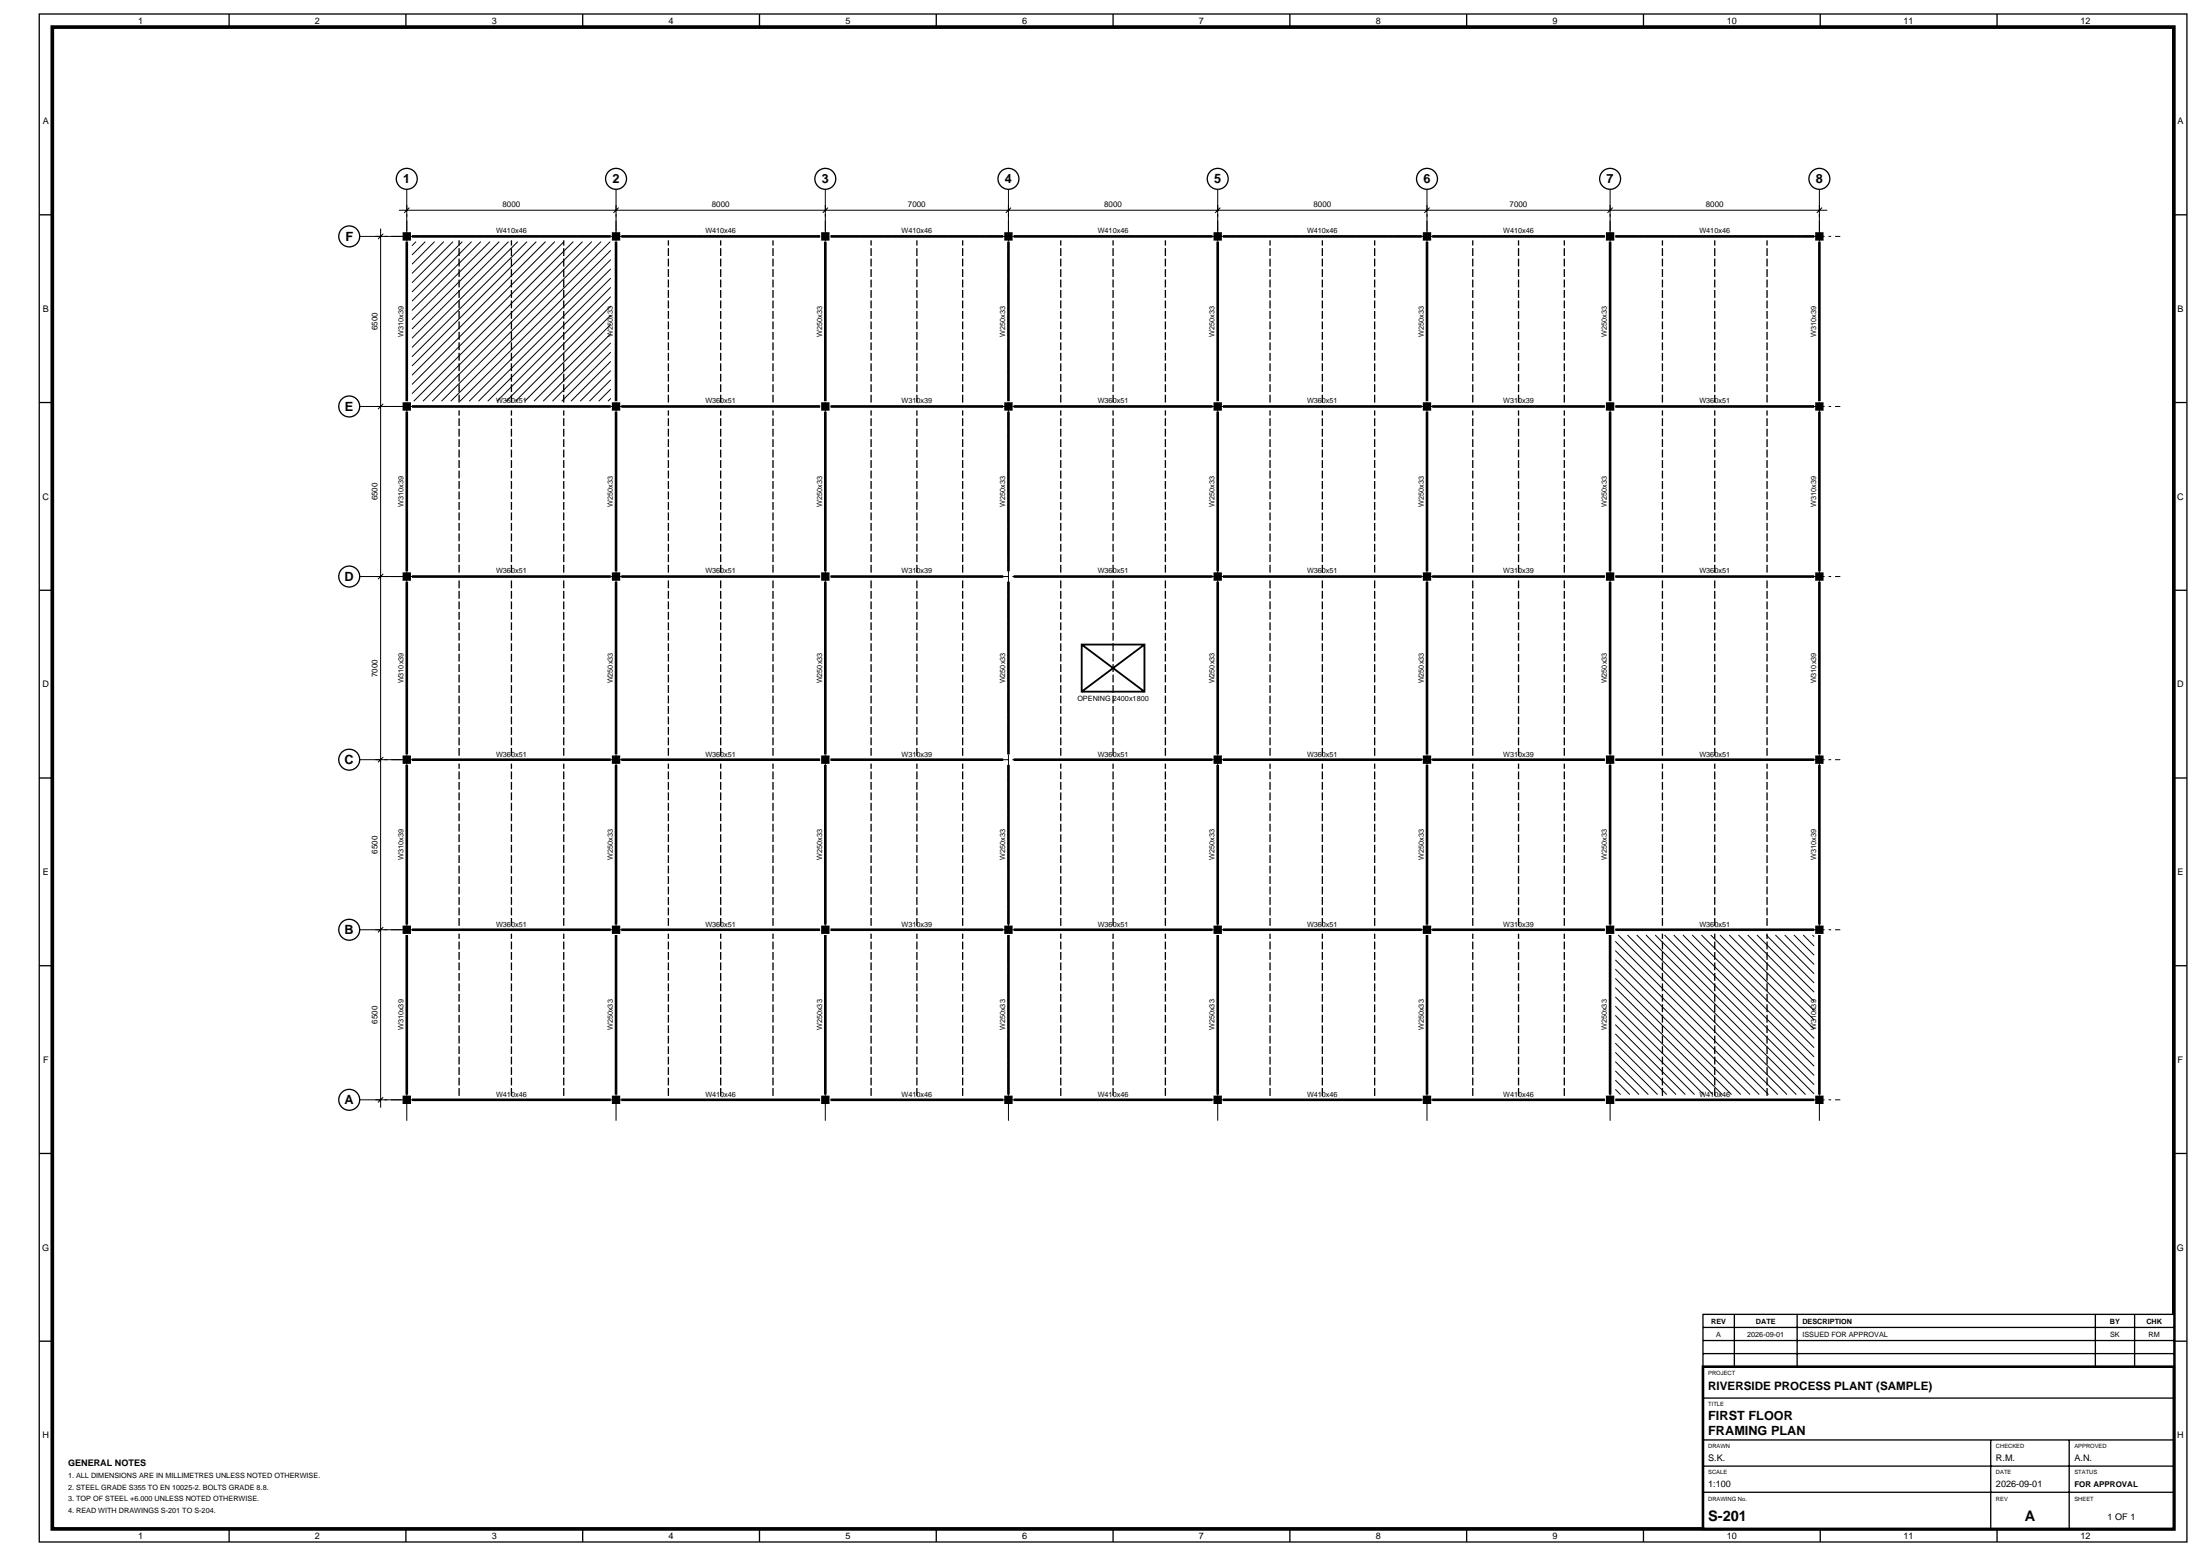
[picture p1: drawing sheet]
<svg xmlns="http://www.w3.org/2000/svg" width="420mm" height="297mm" viewBox="0 0 420 297" stroke-linecap="round" stroke-linejoin="round" font-family="sans-serif">
<path d="M10 5.2h405v286.6h-405z" fill="none" stroke="#000" stroke-width=".7" stroke-linecap="butt"/>
<g fill="none" stroke="#000" stroke-width=".25">
<path d="M7.5 2.7h410v291.6h-410zM43.7 2.7v2.5M77.5 2.7v2.5M111.2 2.7v2.5M145 2.7v2.5M178.7 2.7v2.5M212.5 2.7v2.5M246.2 2.7v2.5M280 2.7v2.5M313.8 2.7v2.5M347.5 2.7v2.5M381.3 2.7v2.5"/>
<path d="M7.5 41h2.5M415 41h2.5M7.5 76.8h2.5M415 76.8h2.5M7.5 112.7h2.5M415 112.7h2.5M7.5 148.5h2.5M415 148.5h2.5M7.5 184.3h2.5M415 184.3h2.5M7.5 220.2h2.5M415 220.2h2.5"/>
<path d="M7.5 256h2.5M415 256h2.5M43.7 291.8v2.5M77.5 291.8v2.5M111.2 291.8v2.5M145 291.8v2.5M178.7 291.8v2.5M212.5 291.8v2.5M246.2 291.8v2.5M280 291.8v2.5M313.8 291.8v2.5M347.5 291.8v2.5"/>
<path d="M381.3 291.8v2.5"/>
<circle cx="77.7" cy="34.1" r="2"/>
<circle cx="117.6" cy="34.1" r="2"/>
<circle cx="157.6" cy="34.1" r="2"/>
<circle cx="192.5" cy="34.1" r="2"/>
<circle cx="232.5" cy="34.1" r="2"/>
<circle cx="272.4" cy="34.1" r="2"/>
<circle cx="307.4" cy="34.1" r="2"/>
<circle cx="347.3" cy="34.1" r="2"/>
<circle cx="66.7" cy="45.1" r="2"/>
<circle cx="66.7" cy="77.6" r="2"/>
<circle cx="66.7" cy="110" r="2"/>
<circle cx="66.7" cy="145" r="2"/>
<circle cx="66.7" cy="177.5" r="2"/>
<circle cx="66.7" cy="209.9" r="2"/>
</g>
<g fill="none" stroke="#000" stroke-width=".19" stroke-dasharray="4 .7 .5 .7" stroke-linecap="butt">
<path d="M68.7 45.1h282.6M68.7 77.6h282.6M68.7 110h282.6M68.7 145h282.6M68.7 177.5h282.6M68.7 209.9h282.6M77.7 213.9v-177.8M117.6 213.9v-177.8M157.6 213.9v-177.8M192.5 213.9v-177.8M232.5 213.9v-177.8M272.4 213.9v-177.8"/>
<path d="M307.4 213.9v-177.8M347.3 213.9v-177.8"/>
</g>
<g fill="none" stroke="#000" stroke-width=".19">
<path d="M77.7 39.1v5M78.2 39.6l-1 1M117.6 39.1v5M118.1 39.6l-1 1M157.6 39.1v5M158.1 39.6l-1 1M192.5 39.1v5M193 39.6l-1 1M232.5 39.1v5M233 39.6l-1 1M272.4 39.1v5M272.9 39.6l-1 1"/>
<path d="M307.4 39.1v5M307.9 39.6l-1 1M347.3 39.1v5M347.8 39.6l-1 1M71.7 45.1h5M72.7 43.6v167.8M73.2 44.6l-1 1M76.2 40.1h272.6M79.4 46.1l-.7 .8M81.2 46.1l-2.5 2.6M83 46.1l-4.3 4.3M84.7 46.1l-6 6.1"/>
<path d="M86.5 46.1l-7.8 7.9M88.3 46.1l-9.6 9.6M90 46.1l-11.3 11.4M91.8 46.1l-13.1 13.2M93.6 46.1l-14.9 14.9M95.3 46.1l-16.6 16.7M97.1 46.1l-18.4 18.5M98.9 46.1l-20.2 20.2M100.6 46.1l-21.9 22M102.4 46.1l-23.7 23.8M104.2 46.1l-25.5 25.5M105.9 46.1l-27.2 27.3"/>
<path d="M107.7 46.1l-29 29M109.4 46.1l-30.4 30.5M111.2 46.1l-30.4 30.5M113 46.1l-30.5 30.5M114.7 46.1l-30.4 30.5M116.5 46.1l-30.5 30.5M116.6 58.4l-18.2 18.2M116.6 56.6l-20 20M116.6 54.9l-21.7 21.7M116.6 53.1l-23.5 23.5M116.6 51.3l-25.3 25.3M116.6 49.6l-27 27"/>
<path d="M116.6 47.8l-28.8 28.8M71.7 77.6h5M73.2 77.1l-1 1M116.6 76l-.5 .6M116.6 74.3l-2.3 2.3M116.6 72.5l-4.1 4.1M116.6 70.7l-5.8 5.9M116.6 69l-7.6 7.6M116.6 67.2l-9.4 9.4M116.6 65.4l-11.1 11.2M116.6 63.7l-12.9 12.9M116.6 61.9l-14.7 14.7"/>
<path d="M116.6 60.1l-16.4 16.5M71.7 110h5M73.2 109.5l-1 1M71.7 145h5M73.2 144.5l-1 1M71.7 177.5h5M73.2 177l-1 1M308.4 179.7l29.2 29.2M308.9 178.5l30.5 30.4M310.7 178.5l30.5 30.4M312.5 178.5l30.4 30.4M314.2 178.5l30.5 30.4"/>
<path d="M316 178.5l30.3 30.3M317.8 178.5l28.5 28.5M319.5 178.5l26.8 26.8M321.3 178.5l25 25M323.1 178.5l23.2 23.2M324.8 178.5l21.5 21.5M326.6 178.5l19.7 19.7M328.4 178.5l17.9 17.9M330.1 178.5l16.2 16.2M331.9 178.5l14.4 14.4M333.7 178.5l12.6 12.7M335.4 178.5l10.9 10.9"/>
<path d="M337.2 178.5l9.1 9.1M338.9 178.5l7.4 7.4M340.7 178.5l5.6 5.6M342.5 178.5l3.8 3.8M344.2 178.5l2.1 2.1M346 178.5l.3 .3M308.4 181.4l27.5 27.5M308.4 183.2l25.7 25.7M308.4 185l23.9 23.9M308.4 186.7l22.2 22.2M308.4 188.5l20.4 20.4M308.4 190.3l18.6 18.6"/>
<path d="M308.4 192l16.9 16.9M308.4 193.8l15.1 15.1M308.4 195.6l13.3 13.3M308.4 197.3l11.6 11.6M308.4 199.1l9.8 9.8M71.7 209.9h5M73.2 209.4l-1 1M308.4 200.9l8 8M308.4 202.6l6.3 6.3M308.4 204.4l4.5 4.5M308.4 206.2l2.7 2.7M308.4 207.9l1 1"/>
</g>
<g fill="none" stroke="#000" stroke-width=".25" stroke-dasharray="1.5 .5" stroke-linecap="butt">
<path d="M87.6 76.8v-30.9M97.6 76.8v-30.9M107.6 76.8v-30.9M127.6 76.8v-30.9M137.6 76.8v-30.9M147.6 76.8v-30.9M166.3 76.8v-30.9M175 76.8v-30.9M183.8 76.8v-30.9M202.5 76.8v-30.9M212.5 76.8v-30.9M222.5 76.8v-30.9"/>
<path d="M242.5 76.8v-30.9M252.4 76.8v-30.9M262.4 76.8v-30.9M281.2 76.8v-30.9M289.9 76.8v-30.9M298.6 76.8v-30.9M317.4 76.8v-30.9M327.4 76.8v-30.9M337.3 76.8v-30.9M87.6 109.3v-31M97.6 109.3v-31M107.6 109.3v-31"/>
<path d="M127.6 109.3v-31M137.6 109.3v-31M147.6 109.3v-31M166.3 109.3v-31M175 109.3v-31M183.8 109.3v-31M202.5 109.3v-31M212.5 109.3v-31M222.5 109.3v-31M242.5 109.3v-31M252.4 109.3v-31M262.4 109.3v-31"/>
<path d="M281.2 109.3v-31M289.9 109.3v-31M298.6 109.3v-31M317.4 109.3v-31M327.4 109.3v-31M337.3 109.3v-31M87.6 144.3v-33.5M97.6 144.3v-33.5M107.6 144.3v-33.5M127.6 144.3v-33.5M137.6 144.3v-33.5M147.6 144.3v-33.5"/>
<path d="M166.3 144.3v-33.5M175 144.3v-33.5M183.8 144.3v-33.5M202.5 144.3v-33.5M212.5 144.3v-33.5M222.5 144.3v-33.5M242.5 144.3v-33.5M252.4 144.3v-33.5M262.4 144.3v-33.5M281.2 144.3v-33.5M289.9 144.3v-33.5M298.6 144.3v-33.5"/>
<path d="M317.4 144.3v-33.5M327.4 144.3v-33.5M337.3 144.3v-33.5M87.6 176.7v-30.9M97.6 176.7v-30.9M107.6 176.7v-30.9M127.6 176.7v-30.9M137.6 176.7v-30.9M147.6 176.7v-30.9M166.3 176.7v-30.9M175 176.7v-30.9M183.8 176.7v-30.9"/>
<path d="M202.5 176.7v-30.9M212.5 176.7v-30.9M222.5 176.7v-30.9M242.5 176.7v-30.9M252.4 176.7v-30.9M262.4 176.7v-30.9M281.2 176.7v-30.9M289.9 176.7v-30.9M298.6 176.7v-30.9M317.4 176.7v-30.9M327.4 176.7v-30.9M337.3 176.7v-30.9"/>
<path d="M87.6 209.2v-31M97.6 209.2v-31M107.6 209.2v-31M127.6 209.2v-31M137.6 209.2v-31M147.6 209.2v-31M166.3 209.2v-31M175 209.2v-31M183.8 209.2v-31M202.5 209.2v-31M212.5 209.2v-31M222.5 209.2v-31"/>
<path d="M242.5 209.2v-31M252.4 209.2v-31M262.4 209.2v-31M281.2 209.2v-31M289.9 209.2v-31M298.6 209.2v-31M317.4 209.2v-31M327.4 209.2v-31M337.3 209.2v-31"/>
</g>
<g fill="none" stroke="#000" stroke-width=".5">
<path d="M77.7 46.1v30.5M78.7 45.1h37.9M117.6 46.1v30.5M118.6 45.1h38M157.6 46.1v30.5M158.6 45.1h32.9M192.5 46.1v30.5M193.5 45.1h38M232.5 46.1v30.5M233.5 45.1h37.9M272.4 46.1v30.5M273.4 45.1h33"/>
<path d="M307.4 46.1v30.5M308.4 45.1h37.9M347.3 46.1v30.5M77.7 78.6v30.4M78.7 77.6h37.9M117.6 78.6v30.4M118.6 77.6h38M157.6 78.6v30.4M158.6 77.6h32.9M192.5 78.6v30.4M193.5 77.6h38M232.5 78.6v30.4"/>
<path d="M233.5 77.6h37.9M272.4 78.6v30.4M273.4 77.6h33M307.4 78.6v30.4M308.4 77.6h37.9M347.3 78.6v30.4M77.7 111v33M78.7 110h37.9M117.6 111v33M118.6 110h38M157.6 111v33M158.6 110h32.9"/>
<path d="M192.5 111v33M193.5 110h38M232.5 111v33M233.5 110h37.9M272.4 111v33M273.4 110h33M307.4 111v33M308.4 110h37.9M347.3 111v33M77.7 146v30.5M78.7 145h37.9M117.6 146v30.5"/>
<path d="M118.6 145h38M157.6 146v30.5M158.6 145h32.9M192.5 146v30.5M193.5 145h38M232.5 146v30.5M233.5 145h37.9M272.4 146v30.5M273.4 145h33M307.4 146v30.5M308.4 145h37.9M347.3 146v30.5"/>
<path d="M77.7 178.5v30.4M78.7 177.5h37.9M117.6 178.5v30.4M118.6 177.5h38M157.6 178.5v30.4M158.6 177.5h32.9M192.5 178.5v30.4M193.5 177.5h38M232.5 178.5v30.4M233.5 177.5h37.9M272.4 178.5v30.4M273.4 177.5h33"/>
<path d="M307.4 178.5v30.4M308.4 177.5h37.9M347.3 178.5v30.4M78.7 209.9h37.9M118.6 209.9h38M158.6 209.9h32.9M193.5 209.9h38M233.5 209.9h37.9M273.4 209.9h33M308.4 209.9h37.9"/>
</g>
<path d="M76.9 209.1v1.6h1.6v-1.6zM76.9 176.7v1.6h1.6v-1.6zM76.9 144.2v1.6h1.6v-1.6zM76.9 109.2v1.6h1.6v-1.6zM76.9 76.8v1.6h1.6v-1.6zM76.9 44.3v1.6h1.6v-1.6zM116.8 209.1v1.6h1.6v-1.6zM116.8 176.7v1.6h1.6v-1.6zM116.8 144.2v1.6h1.6v-1.6zM116.8 109.2v1.6h1.6v-1.6zM116.8 76.8v1.6h1.6v-1.6zM116.8 44.3v1.6h1.6v-1.6zM156.8 209.1v1.6h1.6v-1.6zM156.8 176.7v1.6h1.6v-1.6zM156.8 144.2v1.6h1.6v-1.6zM156.8 109.2v1.6h1.6v-1.6zM156.8 76.8v1.6h1.6v-1.6zM156.8 44.3v1.6h1.6v-1.6zM191.7 209.1v1.6h1.6v-1.6zM191.7 176.7v1.6h1.6v-1.6zM191.7 76.8v1.6h1.6v-1.6zM191.7 44.3v1.6h1.6v-1.6zM231.7 209.1v1.6h1.6v-1.6zM231.7 176.7v1.6h1.6v-1.6zM231.7 144.2v1.6h1.6v-1.6zM231.7 109.2v1.6h1.6v-1.6zM231.7 76.8v1.6h1.6v-1.6zM231.7 44.3v1.6h1.6v-1.6zM271.6 209.1v1.6h1.6v-1.6zM271.6 176.7v1.6h1.6v-1.6zM271.6 144.2v1.6h1.6v-1.6zM271.6 109.2v1.6h1.6v-1.6zM271.6 76.8v1.6h1.6v-1.6zM271.6 44.3v1.6h1.6v-1.6zM306.6 209.1v1.6h1.6v-1.6zM306.6 176.7v1.6h1.6v-1.6zM306.6 144.2v1.6h1.6v-1.6zM306.6 109.2v1.6h1.6v-1.6zM306.6 76.8v1.6h1.6v-1.6zM306.6 44.3v1.6h1.6v-1.6zM346.5 209.1v1.6h1.6v-1.6zM346.5 176.7v1.6h1.6v-1.6zM346.5 144.2v1.6h1.6v-1.6zM346.5 109.2v1.6h1.6v-1.6zM346.5 76.8v1.6h1.6v-1.6zM346.5 44.3v1.6h1.6v-1.6z" fill="#000"/>
<path d="M206.5 123h12v9h-12zM206.5 123l12 9M218.5 123l-12 9" fill="none" stroke="#000" stroke-width=".35"/>
<path d="M325.1 250.9h89.9v40.9h-89.9z" fill="#fff"/>
<path d="M325.1 260.9h89.9v30.9h-89.9z" fill="none" stroke="#000" stroke-width=".5"/>
<g fill="none" stroke="#000" stroke-width=".25">
<path d="M325.1 250.9h89.9v10h-89.9zM325.1 258.4h89.9M325.1 255.9h89.9M325.1 253.4h89.9M331.1 250.9v10M343.1 250.9v10M400 250.9v10M407.5 250.9v10M325.1 279.8h89.9M325.1 274.8h89.9M325.1 266.9h89.9M380 274.8v17"/>
<path d="M395 274.8v17M325.1 284.8h89.9"/>
</g>
<g font-size="2.8">
<text x="326.1" y="290.3">S-201</text>
<text x="386.5" y="290.3">A</text>
</g>
<g font-size="2.4">
<text x="77" y="35">1</text>
<text x="116.9" y="35">2</text>
<text x="156.9" y="35">3</text>
<text x="191.8" y="35">4</text>
<text x="231.8" y="35">5</text>
<text x="271.8" y="35">6</text>
<text x="306.7" y="35">7</text>
<text x="346.7" y="35">8</text>
<text x="65.9" y="46">F</text>
<text x="65.9" y="78.5">E</text>
<text x="65.8" y="110.9">D</text>
<text x="65.8" y="145.9">C</text>
<text x="65.8" y="178.3">B</text>
<text x="65.8" y="210.8">A</text>
<text x="326.1" y="271.1">FIRST FLOOR</text>
<text x="326.1" y="273.9">FRAMING PLAN</text>
</g>
<text font-size="2.2" x="326.1" y="265.4">RIVERSIDE PROCESS PLANT (SAMPLE)</text>
<g font-size="1.7">
<text x="26.4" y="4.5">1</text>
<text x="60.1" y="4.5">2</text>
<text x="93.9" y="4.5">3</text>
<text x="127.6" y="4.5">4</text>
<text x="161.4" y="4.5">5</text>
<text x="195.1" y="4.5">6</text>
<text x="228.9" y="4.5">7</text>
<text x="262.6" y="4.5">8</text>
<text x="296.4" y="4.5">9</text>
<text x="329.7" y="4.5">10</text>
<text x="363.4" y="4.5">11</text>
<text x="397.2" y="4.5">12</text>
<text x="8.2" y="23.7">A</text>
<text x="415.7" y="23.7">A</text>
<text x="8.2" y="59.5">B</text>
<text x="415.7" y="59.5">B</text>
<text x="8.1" y="95.4">C</text>
<text x="415.6" y="95.4">C</text>
<text x="8.1" y="131.2">D</text>
<text x="415.6" y="131.2">D</text>
<text x="8.2" y="167">E</text>
<text x="415.7" y="167">E</text>
<text x="8.2" y="202.9">F</text>
<text x="415.7" y="202.9">F</text>
<text x="8.1" y="238.7">G</text>
<text x="415.6" y="238.7">G</text>
<text x="8.1" y="274.5">H</text>
<text x="415.6" y="274.5">H</text>
<text x="13" y="279.8">GENERAL NOTES</text>
<text x="326.1" y="278.8">S.K.</text>
<text x="381" y="278.8">R.M.</text>
<text x="396" y="278.8">A.N.</text>
<text x="326.1" y="283.8">1:100</text>
<text x="381" y="283.8">2026-09-01</text>
<text x="26.4" y="293.7">1</text>
<text x="60.1" y="293.7">2</text>
<text x="93.9" y="293.7">3</text>
<text x="127.6" y="293.7">4</text>
<text x="161.4" y="293.7">5</text>
<text x="195.1" y="293.7">6</text>
<text x="228.9" y="293.7">7</text>
<text x="262.6" y="293.7">8</text>
<text x="296.4" y="293.7">9</text>
<text x="329.7" y="293.7">10</text>
<text x="363.4" y="293.7">11</text>
<text x="397.2" y="293.7">12</text>
<text x="402.4" y="290.1">1 OF 1</text>
</g>
<g font-size="1.5">
<text x="95.9" y="39.5">8000</text>
<text x="135.9" y="39.5">8000</text>
<text x="173.3" y="39.5">7000</text>
<text x="210.8" y="39.5">8000</text>
<text x="250.8" y="39.5">8000</text>
<text x="288.2" y="39.5">7000</text>
<text x="325.7" y="39.5">8000</text>
<text x="72.1" y="63.1" transform="rotate(-90 72.1 63.1)">6500</text>
<text x="72.1" y="95.5" transform="rotate(-90 72.1 95.5)">6500</text>
<text x="72.1" y="129.2" transform="rotate(-90 72.1 129.2)">7000</text>
<text x="72.1" y="162.9" transform="rotate(-90 72.1 162.9)">6500</text>
<text x="72.1" y="195.4" transform="rotate(-90 72.1 195.4)">6500</text>
<text x="396" y="283.8">FOR APPROVAL</text>
</g>
<g font-size="1.4">
<text x="94.7" y="44.5">W410x46</text>
<text x="134.7" y="44.5">W410x46</text>
<text x="172.1" y="44.5">W410x46</text>
<text x="209.6" y="44.5">W410x46</text>
<text x="249.5" y="44.5">W410x46</text>
<text x="287" y="44.5">W410x46</text>
<text x="324.4" y="44.5">W410x46</text>
<text x="77.1" y="64.3" transform="rotate(-90 77.1 64.3)">W310x39</text>
<text x="117" y="64.3" transform="rotate(-90 117 64.3)">W250x33</text>
<text x="157" y="64.3" transform="rotate(-90 157 64.3)">W250x33</text>
<text x="191.9" y="64.3" transform="rotate(-90 191.9 64.3)">W250x33</text>
<text x="231.9" y="64.3" transform="rotate(-90 231.9 64.3)">W250x33</text>
<text x="271.8" y="64.3" transform="rotate(-90 271.8 64.3)">W250x33</text>
<text x="306.8" y="64.3" transform="rotate(-90 306.8 64.3)">W250x33</text>
<text x="346.7" y="64.3" transform="rotate(-90 346.7 64.3)">W310x39</text>
<text x="94.7" y="77">W360x51</text>
<text x="134.7" y="77">W360x51</text>
<text x="172.1" y="77">W310x39</text>
<text x="209.6" y="77">W360x51</text>
<text x="249.5" y="77">W360x51</text>
<text x="287" y="77">W310x39</text>
<text x="324.4" y="77">W360x51</text>
<text x="77.1" y="96.7" transform="rotate(-90 77.1 96.7)">W310x39</text>
<text x="117" y="96.7" transform="rotate(-90 117 96.7)">W250x33</text>
<text x="157" y="96.7" transform="rotate(-90 157 96.7)">W250x33</text>
<text x="191.9" y="96.7" transform="rotate(-90 191.9 96.7)">W250x33</text>
<text x="231.9" y="96.7" transform="rotate(-90 231.9 96.7)">W250x33</text>
<text x="271.8" y="96.7" transform="rotate(-90 271.8 96.7)">W250x33</text>
<text x="306.8" y="96.7" transform="rotate(-90 306.8 96.7)">W250x33</text>
<text x="346.7" y="96.7" transform="rotate(-90 346.7 96.7)">W310x39</text>
<text x="94.7" y="109.4">W360x51</text>
<text x="134.7" y="109.4">W360x51</text>
<text x="172.1" y="109.4">W310x39</text>
<text x="209.6" y="109.4">W360x51</text>
<text x="249.5" y="109.4">W360x51</text>
<text x="287" y="109.4">W310x39</text>
<text x="324.4" y="109.4">W360x51</text>
<text x="77.1" y="130.5" transform="rotate(-90 77.1 130.5)">W310x39</text>
<text x="117" y="130.5" transform="rotate(-90 117 130.5)">W250x33</text>
<text x="157" y="130.5" transform="rotate(-90 157 130.5)">W250x33</text>
<text x="191.9" y="130.5" transform="rotate(-90 191.9 130.5)">W250x33</text>
<text x="231.9" y="130.5" transform="rotate(-90 231.9 130.5)">W250x33</text>
<text x="271.8" y="130.5" transform="rotate(-90 271.8 130.5)">W250x33</text>
<text x="306.8" y="130.5" transform="rotate(-90 306.8 130.5)">W250x33</text>
<text x="346.7" y="130.5" transform="rotate(-90 346.7 130.5)">W310x39</text>
<text x="205.7" y="133.8">OPENING 2400x1800</text>
<text x="94.7" y="144.4">W360x51</text>
<text x="134.7" y="144.4">W360x51</text>
<text x="172.1" y="144.4">W310x39</text>
<text x="209.6" y="144.4">W360x51</text>
<text x="249.5" y="144.4">W360x51</text>
<text x="287" y="144.4">W310x39</text>
<text x="324.4" y="144.4">W360x51</text>
<text x="77.1" y="164.2" transform="rotate(-90 77.1 164.2)">W310x39</text>
<text x="117" y="164.2" transform="rotate(-90 117 164.2)">W250x33</text>
<text x="157" y="164.2" transform="rotate(-90 157 164.2)">W250x33</text>
<text x="191.9" y="164.2" transform="rotate(-90 191.9 164.2)">W250x33</text>
<text x="231.9" y="164.2" transform="rotate(-90 231.9 164.2)">W250x33</text>
<text x="271.8" y="164.2" transform="rotate(-90 271.8 164.2)">W250x33</text>
<text x="306.8" y="164.2" transform="rotate(-90 306.8 164.2)">W250x33</text>
<text x="346.7" y="164.2" transform="rotate(-90 346.7 164.2)">W310x39</text>
<text x="94.7" y="176.9">W360x51</text>
<text x="134.7" y="176.9">W360x51</text>
<text x="172.1" y="176.9">W310x39</text>
<text x="209.6" y="176.9">W360x51</text>
<text x="249.5" y="176.9">W360x51</text>
<text x="287" y="176.9">W310x39</text>
<text x="324.4" y="176.9">W360x51</text>
<text x="77.1" y="196.6" transform="rotate(-90 77.1 196.6)">W310x39</text>
<text x="117" y="196.6" transform="rotate(-90 117 196.6)">W250x33</text>
<text x="157" y="196.6" transform="rotate(-90 157 196.6)">W250x33</text>
<text x="191.9" y="196.6" transform="rotate(-90 191.9 196.6)">W250x33</text>
<text x="231.9" y="196.6" transform="rotate(-90 231.9 196.6)">W250x33</text>
<text x="271.8" y="196.6" transform="rotate(-90 271.8 196.6)">W250x33</text>
<text x="306.8" y="196.6" transform="rotate(-90 306.8 196.6)">W250x33</text>
<text x="346.7" y="196.6" transform="rotate(-90 346.7 196.6)">W310x39</text>
<text x="94.7" y="209.3">W410x46</text>
<text x="134.7" y="209.3">W410x46</text>
<text x="172.1" y="209.3">W410x46</text>
<text x="209.6" y="209.3">W410x46</text>
<text x="249.5" y="209.3">W410x46</text>
<text x="287" y="209.3">W410x46</text>
<text x="324.4" y="209.3">W410x46</text>
<text x="326.7" y="252.6">REV</text>
<text x="327.6" y="255.1">A</text>
<text x="333.6" y="255.1">2026-09-01</text>
<text x="335.2" y="252.6">DATE</text>
<text x="344.1" y="252.6">DESCRIPTION</text>
<text x="344.1" y="255.1">ISSUED FOR APPROVAL</text>
<text x="402.8" y="252.6">BY</text>
<text x="402.8" y="255.1">SK</text>
<text x="409.8" y="252.6">CHK</text>
<text x="410.2" y="255.1">RM</text>
<text x="13" y="282.1">1. ALL DIMENSIONS ARE IN MILLIMETRES UNLESS NOTED OTHERWISE.</text>
<text x="13" y="284.3">2. STEEL GRADE S355 TO EN 10025-2. BOLTS GRADE 8.8.</text>
<text x="13" y="286.6">3. TOP OF STEEL +6.000 UNLESS NOTED OTHERWISE.</text>
<text x="13" y="288.8">4. READ WITH DRAWINGS S-201 TO S-204.</text>
</g>
<g font-size="1.1">
<text x="326.1" y="262.4">PROJECT</text>
<text x="326.1" y="268.4">TITLE</text>
<text x="326.1" y="281.3">SCALE</text>
<text x="326.1" y="276.3">DRAWN</text>
<text x="381" y="281.3">DATE</text>
<text x="381" y="276.3">CHECKED</text>
<text x="396" y="281.3">STATUS</text>
<text x="396" y="276.3">APPROVED</text>
<text x="326.1" y="286.6">DRAWING No.</text>
<text x="381" y="286.6">REV</text>
<text x="396" y="286.6">SHEET</text>
</g>
</svg>
